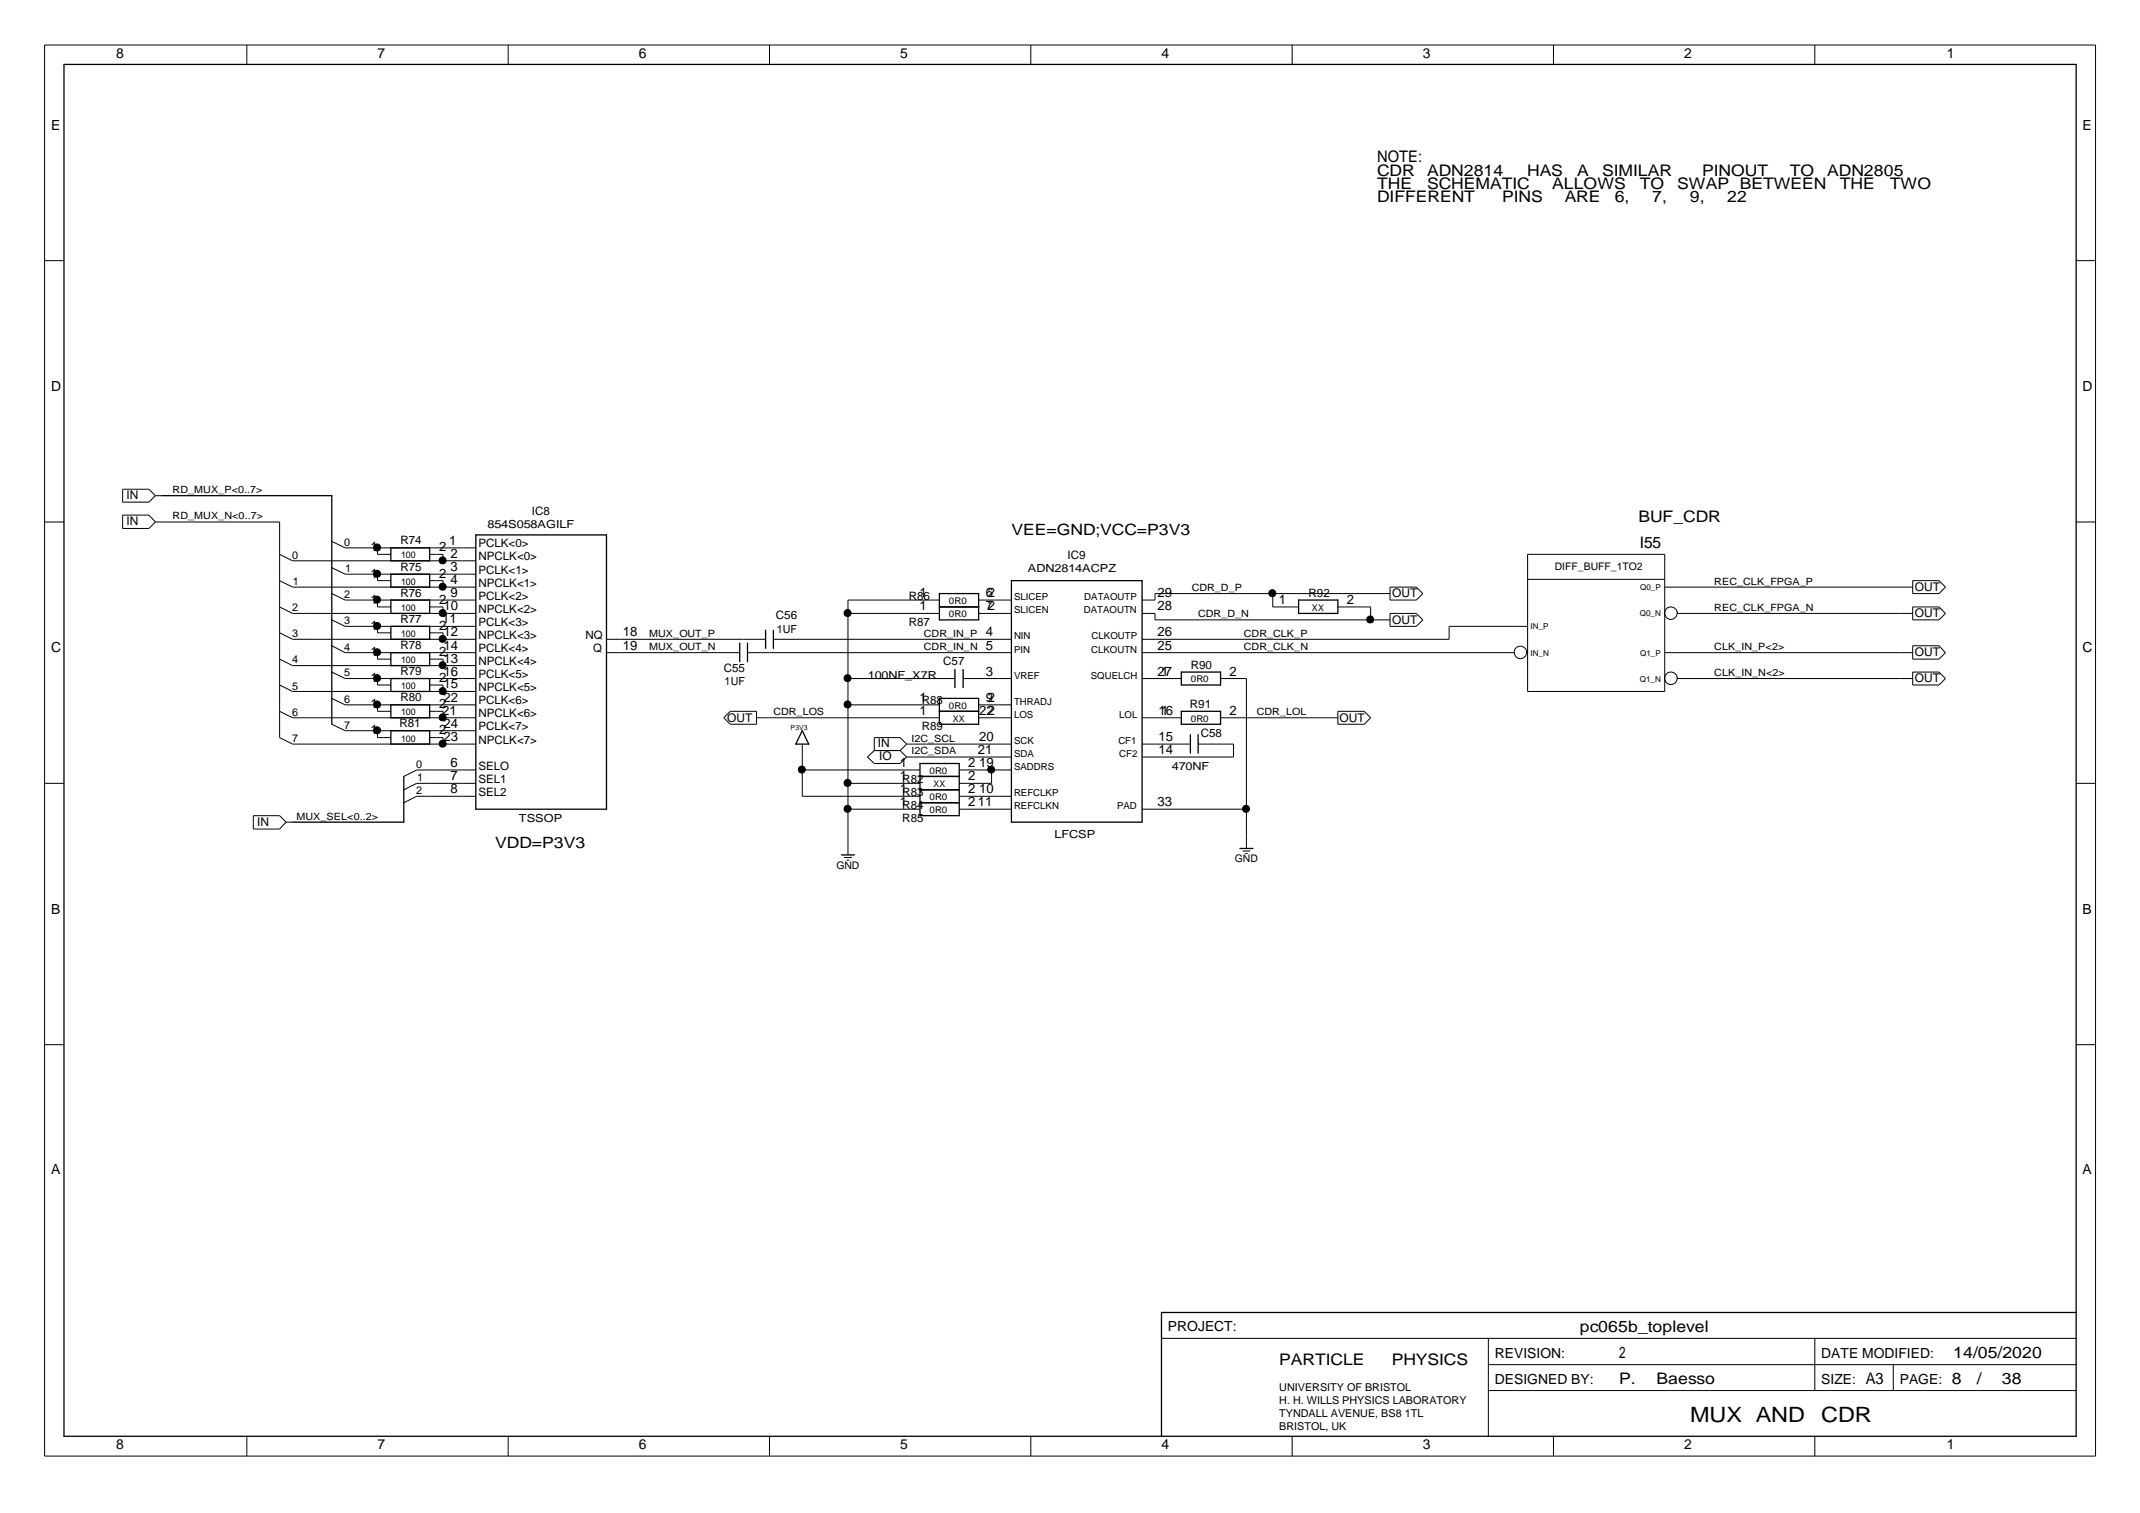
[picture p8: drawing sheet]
<svg xmlns="http://www.w3.org/2000/svg" width="420mm" height="297mm" viewBox="0 0 420 297" stroke-linecap="round" stroke-linejoin="round" font-family="sans-serif">
<g fill="none" stroke="#000" stroke-width=".2">
<path d="M8.8 8.8h402.6v277.1h-402.6zM48.5 8.8v3.8M99.8 8.8v3.8M151.1 8.8v3.8M202.4 8.8v3.8M253.7 8.8v3.8M305 8.8v3.8M356.3 8.8v3.8M8.8 51.2h3.8M407.6 51.2h3.8M24.1 96h5.1l1.3 1.3-1.3 1.3h-5.1zM30.5 97.3h1.3"/>
<path d="M8.8 102.5h3.8M24.1 101.1h5.1l1.3 1.4-1.3 1.3h-5.1zM30.5 102.5h24.4v42.3l2.5 1.3h36M54.9 108.8l2.5 1.3h36M54.9 119.2l2.5 1.2h36M54.9 114l2.5 1.3h36M65.1 106.3l2.7 1.3h25.6M65.1 116.5l2.7 1.3h25.6M65.1 111.5l2.7 1.2h25.6M74.1 107.6v1.2h2.6M74.1 112.7v1.3h2.6M74.1 117.8v1.4h2.6"/>
<path d="M84.4 108.8h2.6v1.3M84.4 114h2.6v1.3M84.4 119.2h2.6v1.2M184.4 117.8h-17.9v50M192.1 117.8h6.5M249.9 116.5v2.7h5.1M262.7 119.2h6.4v2.5M272.9 116.5h-46.1v1.3h-2.6M272.9 115.3h5.2l1.2 1.2-1.2 1.3h-5.2zM299.9 108.8h26.9v27h-26.9zM299.9 113.7h26.9M326.8 115.3h48.7"/>
<path d="M375.5 114h5.2l1.3 1.3-1.3 1.2h-5.2zM375.5 119.2h5.2l1.3 1.2-1.3 1.3h-5.2zM407.6 102.5h3.8M54.9 124.2l2.5 1.3h36M54.9 129.4l2.5 1.3h36M54.9 139.6l2.5 1.3h36M54.9 134.5l2.5 1.3h36M65.1 121.7l2.7 1.3h25.6M65.1 126.8l2.7 1.3h25.6M65.1 137.1l2.7 1.3h25.6M65.1 131.9l2.7 1.3h25.6M74.1 123v1.2h2.6"/>
<path d="M74.1 128.1v1.3h2.6M74.1 133.2v1.3h2.6M74.1 138.4v1.2h2.6M84.4 124.2h2.6v1.3M84.4 129.4h2.6v1.3M84.4 134.5h2.6v1.3M84.4 139.6h2.6v1.3M119.1 125.5h31.2M119.1 128.1h26.1M143.4 139.6h5.1v2.6h-5.1l-1.3-1.3zM146.8 128.1h51.8M151.8 125.5h46.8"/>
<path d="M166.5 138.4h17.9M166.5 133.2h21M166.5 120.4h17.9M189.1 133.2h9.5M192.1 138.4h6.5M192.1 120.4h6.5M224.2 128.1h73.1M224.2 133.2h7.7M224.2 120.4h2.6v1.3h46.1M239.6 133.2h5.1v33.4M262.7 139.6h5.1l1.3 1.3-1.3 1.3h-5.1zM272.9 120.4h5.2l1.2 1.3-1.2 1.3h-5.2z"/>
<path d="M299.8 128a1.23 1.23 0 0 1-1.8 1.2 1.23 1.23 0 0 1-.3-2 1.23 1.23 0 0 1 2 .5l.1 .4M299.9 123h-15.4v2.5h-60.3M326.8 128.1h48.7M329.3 120.3a1.23 1.23 0 0 1-1.7 1.2 1.23 1.23 0 0 1-.4-2 1.23 1.23 0 0 1 2 .5l.2 .4h46.1M329.3 133.1a1.23 1.23 0 0 1-1.7 1.2 1.23 1.23 0 0 1-.4-2.1 1.23 1.23 0 0 1 2 .5l.2 .5h46.1M375.5 126.8h5.2l1.3 1.3-1.3 1.3h-5.2zM375.5 131.9h5.2l1.3 1.3-1.3 1.3h-5.2zM8.8 153.8h3.8M65.1 142.2l2.7 1.3h25.6M74.1 143.5v1.3h2.6M84.4 144.8h2.6v1.3M93.4 151.2h-11.6l-2.5 1.2"/>
<path d="M93.4 153.8h-11.6l-2.5 1.3M93.4 156.3h-11.6l-2.5 1.3M148.5 140.9h35.9M157.5 151.2h23.1M157.5 146.1v10.2h23.1M166.5 153.8h14.1M166.5 158.9h14.1M171.7 147.4h5M171.7 147.4l-1.4 1.2 1.4 1.3h5l1.3-1.3M176.7 147.4l1.3 1.2M178 146.1h20.6M178 146.1l-1.3-1.3h-5v2.6"/>
<path d="M178 148.6h20.6M178 146.1l-1.3 1.3M188.3 151.2h10.3M188.3 156.3h10.3M188.3 158.9h10.3M192.1 140.9h6.5M194.7 151.2v2.6h-6.4M224.2 140.9h7.7M224.2 146.1h9.5M224.2 158.9h20.5M235.2 146.1h7v2.5h-18M239.6 140.9h23.1"/>
<path d="M407.6 153.8h3.8M49.7 160.1h5.2l1.3 1.3-1.3 1.4h-5.2zM56.2 161.4h1.2M165.7 168.4h1.6M166.2 168.9h.5M244 167.1h1.5M244.5 167.6h.5M8.8 205.1h3.8M407.6 205.1h3.8M228 262.8h179.6M292.2 267.9h115.4M292.2 262.8v19.2"/>
<path d="M292.2 273h115.4M356.3 262.8v10.2M371.7 267.9v5.1M48.5 282v3.9M99.8 282v3.9M151.1 282v3.9M202.4 282v3.9M253.7 282v3.9M305 282v3.9M356.3 282v3.9"/>
<circle cx="74" cy="107.5" r=".69"/>
<circle cx="74" cy="117.7" r=".69"/>
<circle cx="74" cy="112.7" r=".69"/>
<circle cx="86.9" cy="110" r=".69"/>
<circle cx="86.9" cy="115.2" r=".69"/>
<circle cx="249.8" cy="116.5" r=".69"/>
<circle cx="74" cy="122.9" r=".69"/>
<circle cx="74" cy="138.3" r=".69"/>
<circle cx="74" cy="133.1" r=".69"/>
<circle cx="74" cy="128.1" r=".69"/>
<circle cx="86.9" cy="125.4" r=".69"/>
<circle cx="86.9" cy="120.4" r=".69"/>
<circle cx="86.9" cy="135.7" r=".69"/>
<circle cx="86.9" cy="130.6" r=".69"/>
<circle cx="166.4" cy="120.4" r=".69"/>
<circle cx="166.4" cy="138.3" r=".69"/>
<circle cx="166.4" cy="133.1" r=".69"/>
<circle cx="269" cy="121.6" r=".69"/>
<circle cx="74" cy="143.4" r=".69"/>
<circle cx="86.9" cy="140.8" r=".69"/>
<circle cx="86.9" cy="146" r=".69"/>
<circle cx="157.4" cy="151.1" r=".69"/>
<circle cx="166.4" cy="153.7" r=".69"/>
<circle cx="166.4" cy="158.8" r=".69"/>
<circle cx="194.6" cy="151.1" r=".69"/>
<circle cx="244.6" cy="158.8" r=".69"/>
</g>
<g fill="none" stroke="#000" stroke-width=".25">
<path d="M12.6 12.6h395v269.4h-395zM31.8 97.3h33.3v44.9M76.7 107.6h7.7v2.5h-7.7zM76.7 112.7h7.7v2.6h-7.7zM76.7 117.8h7.7v2.6h-7.7zM93.4 105h25.7v53.9h-25.7zM184.4 119.2h7.7M184.4 116.5h7.7v5.2h-7.7zM198.6 114h25.6v47.4h-25.6zM255 117.8h7.7v2.6h-7.7zM76.7 123h7.7v2.5h-7.7zM76.7 128.1h7.7v2.6h-7.7z"/>
<path d="M76.7 133.2h7.7v2.6h-7.7zM76.7 138.4h7.7v2.5h-7.7zM145.2 126.3v3.6M146.8 126.3v3.6M150.3 123.7v3.6M151.8 123.7v3.6M184.4 137.1h7.7v5.1h-7.7zM184.4 139.6h7.7M187.5 131.4v3.6M189.1 131.4v3.6M231.9 139.6h7.7v2.6h-7.7zM231.9 131.9h7.7v2.6h-7.7z"/>
<path d="M76.7 143.5h7.7v2.6h-7.7zM79.3 152.4v9h-21.9M157.5 143.5l1.3 2.6h-2.6zM180.6 152.4h7.7M180.6 149.9h7.7v10.2h-7.7zM180.6 155.1h7.7M180.6 157.6h7.7M233.7 144.2v3.7M235.2 144.2v3.7M165.2 167.8h2.6M243.5 166.6h2.5M407.6 257.7h-179.6v24.3"/>
</g>
<g fill="#000">
<circle cx="74" cy="107.5" r=".69"/>
<circle cx="74" cy="117.7" r=".69"/>
<circle cx="74" cy="112.7" r=".69"/>
<circle cx="86.9" cy="110" r=".69"/>
<circle cx="86.9" cy="115.2" r=".69"/>
<circle cx="249.8" cy="116.5" r=".69"/>
<circle cx="74" cy="122.9" r=".69"/>
<circle cx="74" cy="138.3" r=".69"/>
<circle cx="74" cy="133.1" r=".69"/>
<circle cx="74" cy="128.1" r=".69"/>
<circle cx="86.9" cy="125.4" r=".69"/>
<circle cx="86.9" cy="120.4" r=".69"/>
<circle cx="86.9" cy="135.7" r=".69"/>
<circle cx="86.9" cy="130.6" r=".69"/>
<circle cx="166.4" cy="120.4" r=".69"/>
<circle cx="166.4" cy="138.3" r=".69"/>
<circle cx="166.4" cy="133.1" r=".69"/>
<circle cx="269" cy="121.6" r=".69"/>
<circle cx="74" cy="143.4" r=".69"/>
<circle cx="86.9" cy="140.8" r=".69"/>
<circle cx="86.9" cy="146" r=".69"/>
<circle cx="157.4" cy="151.1" r=".69"/>
<circle cx="166.4" cy="153.7" r=".69"/>
<circle cx="166.4" cy="158.8" r=".69"/>
<circle cx="194.6" cy="151.1" r=".69"/>
<circle cx="244.6" cy="158.8" r=".69"/>
</g>
<g font-size="4.1">
<text x="331.8" y="279.2">MUX AND</text>
<text x="357.6" y="279.2">CDR</text>
</g>
<g font-size="3.1">
<text x="270.4" y="31.9">NOTE:</text>
<text x="270.4" y="34.5">CDR</text>
<text x="280.2" y="34.5">ADN2814</text>
<text x="299.8" y="34.5">HAS</text>
<text x="309.7" y="34.5">A</text>
<text x="314.6" y="34.5">SIMILAR</text>
<text x="334.2" y="34.5">PINOUT</text>
<text x="351.4" y="34.5">TO</text>
<text x="358.8" y="34.5">ADN2805</text>
<text x="270.4" y="39.6">DIFFERENT</text>
<text x="270.4" y="37">THE</text>
<text x="280.2" y="37">SCHEMATIC</text>
<text x="294.9" y="39.6">PINS</text>
<text x="304.7" y="37">ALLOWS</text>
<text x="307.2" y="39.6">ARE</text>
<text x="317" y="39.6">6,</text>
<text x="321.9" y="37">TO</text>
<text x="324.4" y="39.6">7,</text>
<text x="329.3" y="37">SWAP BETWEEN</text>
<text x="331.8" y="39.6">9,</text>
<text x="339.1" y="39.6">22</text>
<text x="361.2" y="37">THE</text>
<text x="371" y="37">TWO</text>
<text x="198.6" y="105">VEE=GND;VCC=P3V3</text>
<text x="321.7" y="102.5">BUF_CDR</text>
<text x="321.9" y="107.6">I55</text>
<text x="97.2" y="166.6">VDD=P3V3</text>
<text x="310.2" y="261.5">pc065b_toplevel</text>
<text x="251.2" y="267.9">PARTICLE</text>
<text x="273.3" y="267.9">PHYSICS</text>
<text x="317.9" y="266.6">2</text>
<text x="383.5" y="266.6">14/05/2020</text>
<text x="317.9" y="271.7">P.</text>
<text x="325.2" y="271.7">Baesso</text>
<text x="366.3" y="271.7">A3</text>
<text x="383.2" y="271.7">8</text>
<text x="388.1" y="271.7">/</text>
<text x="393.1" y="271.7">38</text>
</g>
<g font-size="2.7">
<text x="22.8" y="11.3">8</text>
<text x="74.1" y="11.3">7</text>
<text x="125.4" y="11.3">6</text>
<text x="176.7" y="11.3">5</text>
<text x="228" y="11.3">4</text>
<text x="279.3" y="11.3">3</text>
<text x="330.7" y="11.3">2</text>
<text x="382.2" y="11.3">1</text>
<text x="10" y="25.4">E</text>
<text x="408.9" y="25.4">E</text>
<text x="10" y="76.7">D</text>
<text x="408.9" y="76.7">D</text>
<text x="10" y="128">C</text>
<text x="408.9" y="128">C</text>
<text x="10" y="179.4">B</text>
<text x="408.9" y="179.4">B</text>
<text x="10" y="230.6">A</text>
<text x="408.9" y="230.6">A</text>
<text x="229.3" y="261.4">PROJECT:</text>
<text x="293.5" y="266.6">REVISION:</text>
<text x="357.6" y="266.6">DATE MODIFIED:</text>
<text x="293.5" y="271.6">DESIGNED BY:</text>
<text x="357.6" y="271.6">SIZE:</text>
<text x="373" y="271.6">PAGE:</text>
<text x="22.8" y="284.5">8</text>
<text x="74.1" y="284.5">7</text>
<text x="125.4" y="284.5">6</text>
<text x="176.7" y="284.5">5</text>
<text x="228" y="284.5">4</text>
<text x="279.3" y="284.5">3</text>
<text x="330.7" y="284.5">2</text>
<text x="382.2" y="284.5">1</text>
</g>
<g font-size="2.6">
<text x="88.2" y="107">1</text>
<text x="72.8" y="113.4">1</text>
<text x="72.8" y="108.2">1</text>
<text x="86.2" y="113.4">2</text>
<text x="86.2" y="108.2">2</text>
<text x="88.4" y="112.1">3</text>
<text x="88.4" y="109.5">2</text>
<text x="72.8" y="118.5">1</text>
<text x="86.2" y="118.5">2</text>
<text x="87.1" y="119.8">10</text>
<text x="88.4" y="114.7">4</text>
<text x="88.4" y="117.2">9</text>
<text x="180.5" y="119.8">1</text>
<text x="180.5" y="117.2">1</text>
<text x="193.6" y="119.8">72</text>
<text x="193.6" y="117.2">62</text>
<text x="227.3" y="119.8">28</text>
<text x="227.3" y="117.2">29</text>
<text x="251.1" y="118.5">1</text>
<text x="264.4" y="118.5">2</text>
<text x="72.8" y="123.6">1</text>
<text x="86.2" y="123.6">2</text>
<text x="86.8" y="122.4">11</text>
<text x="87.1" y="124.9">12</text>
<text x="122.3" y="124.9">18</text>
<text x="193.6" y="124.9">4</text>
<text x="227.3" y="124.9">26</text>
<text x="72.8" y="128.8">1</text>
<text x="86.2" y="128.8">2</text>
<text x="87.1" y="130.1">13</text>
<text x="87.1" y="127.5">14</text>
<text x="122.3" y="127.5">19</text>
<text x="193.6" y="127.5">5</text>
<text x="227.3" y="127.5">25</text>
<text x="72.8" y="133.9">1</text>
<text x="86.2" y="133.9">2</text>
<text x="87.1" y="135.2">15</text>
<text x="87.1" y="132.6">16</text>
<text x="87.1" y="137.8">22</text>
<text x="180.5" y="137.8">1</text>
<text x="193.6" y="132.6">3</text>
<text x="193.6" y="137.8">92</text>
<text x="227.3" y="132.6">27</text>
<text x="228" y="132.6">1</text>
<text x="241.4" y="132.6">2</text>
<text x="72.8" y="139.1">1</text>
<text x="86.2" y="139.1">2</text>
<text x="86.8" y="140.3">21</text>
<text x="87.1" y="142.9">24</text>
<text x="180.5" y="140.3">1</text>
<text x="192.2" y="140.3">22</text>
<text x="193.9" y="140.3">2</text>
<text x="227.4" y="140.3">16</text>
<text x="228" y="140.3">1</text>
<text x="241.4" y="140.3">2</text>
<text x="72.8" y="144.1">1</text>
<text x="86.2" y="144.1">2</text>
<text x="87.1" y="145.5">23</text>
<text x="192" y="148">21</text>
<text x="192.2" y="145.5">20</text>
<text x="227.4" y="145.5">15</text>
<text x="227.4" y="148">14</text>
<text x="88.4" y="155.7">8</text>
<text x="88.4" y="153.1">7</text>
<text x="88.4" y="150.6">6</text>
<text x="176.6" y="155.7">1</text>
<text x="176.6" y="153.1">1</text>
<text x="176.6" y="150.6">1</text>
<text x="190.1" y="155.7">2</text>
<text x="190.1" y="153.1">2</text>
<text x="190.1" y="150.6">2</text>
<text x="192.2" y="150.6">19</text>
<text x="192.2" y="155.7">10</text>
<text x="176.6" y="158.3">1</text>
<text x="190.1" y="158.3">211</text>
<text x="227.3" y="158.3">33</text>
</g>
<g font-size="2.3">
<text x="24.8" y="97.9">IN</text>
<text x="104.4" y="101">IC8</text>
<text x="24.8" y="103.1">IN</text>
<text x="78.6" y="106.9">R74</text>
<text x="93.9" y="107.5">PCLK&lt;0&gt;</text>
<text x="78.6" y="112">R75</text>
<text x="93.9" y="112.6">PCLK&lt;1&gt;</text>
<text x="93.9" y="110">NPCLK&lt;0&gt;</text>
<text x="209.6" y="109.7">IC9</text>
<text x="78.6" y="117.1">R76</text>
<text x="93.9" y="115.2">NPCLK&lt;1&gt;</text>
<text x="93.9" y="117.7">PCLK&lt;2&gt;</text>
<text x="178.4" y="117.7">R86</text>
<text x="256.9" y="117.1">R92</text>
<text x="273.3" y="117.3">OUT</text>
<text x="376" y="116">OUT</text>
<text x="78.6" y="122.3">R77</text>
<text x="93.9" y="120.3">NPCLK&lt;2&gt;</text>
<text x="93.9" y="125.4">NPCLK&lt;3&gt;</text>
<text x="93.9" y="122.9">PCLK&lt;3&gt;</text>
<text x="114.9" y="125.4">NQ</text>
<text x="152.3" y="121.6">C56</text>
<text x="178.4" y="122.9">R87</text>
<text x="273.3" y="122.5">OUT</text>
<text x="376" y="121.1">OUT</text>
<text x="78.6" y="127.4">R78</text>
<text x="93.9" y="130.6">NPCLK&lt;4&gt;</text>
<text x="93.9" y="128">PCLK&lt;4&gt;</text>
<text x="116.5" y="128">Q</text>
<text x="142.1" y="131.9">C55</text>
<text x="185.2" y="130.6">C57</text>
<text x="233.8" y="131.3">R90</text>
<text x="376" y="128.8">OUT</text>
<text x="78.6" y="137.6">R80</text>
<text x="78.6" y="132.5">R79</text>
<text x="93.9" y="135.7">NPCLK&lt;5&gt;</text>
<text x="93.9" y="133.1">PCLK&lt;5&gt;</text>
<text x="376" y="134">OUT</text>
<text x="78.4" y="142.8">R81</text>
<text x="93.9" y="143.4">PCLK&lt;7&gt;</text>
<text x="93.9" y="140.8">NPCLK&lt;6&gt;</text>
<text x="93.9" y="138.3">PCLK&lt;6&gt;</text>
<text x="142.8" y="141.7">OUT</text>
<text x="181" y="143.4">R89</text>
<text x="181" y="138.3">R88</text>
<text x="233.6" y="139">R91</text>
<text x="263" y="141.7">OUT</text>
<text x="93.9" y="146">NPCLK&lt;7&gt;</text>
<text x="172.3" y="146.7">IN</text>
<text x="172.6" y="149.2">IO</text>
<text x="235.7" y="144.7">C58</text>
<text x="93.9" y="153.7">SEL1</text>
<text x="93.9" y="151.1">SELO</text>
<text x="177.2" y="153.7">R82</text>
<text x="93.9" y="156.2">SEL2</text>
<text x="177.2" y="156.2">R83</text>
<text x="177.2" y="158.8">R84</text>
<text x="177.2" y="161.3">R85</text>
<text x="50.5" y="162.1">IN</text>
</g>
<g font-size="2.2">
<text x="95.7" y="103.8">854S058AGILF</text>
<text x="201.8" y="112.3">ADN2814ACPZ</text>
<text x="152.5" y="124.2">1UF</text>
<text x="142.3" y="134.5">1UF</text>
<text x="170.4" y="133.2">100NF_X7R</text>
<text x="230.1" y="151.2">470NF</text>
<text x="101.9" y="161.4">TSSOP</text>
<text x="207" y="164.5">LFCSP</text>
</g>
<g font-size="2.1">
<text x="67.6" y="107.1">0</text>
<text x="57.4" y="109.8">0</text>
<text x="67.8" y="112.3">1</text>
<text x="57.5" y="114.8">1</text>
<text x="67.6" y="117.5">2</text>
<text x="57.4" y="125.1">3</text>
<text x="57.4" y="120">2</text>
<text x="67.6" y="122.5">3</text>
<text x="57.4" y="130.3">4</text>
<text x="67.6" y="127.7">4</text>
<text x="57.4" y="135.4">5</text>
<text x="67.6" y="132.8">5</text>
<text x="67.6" y="138">6</text>
<text x="57.4" y="140.5">6</text>
<text x="67.6" y="143.1">7</text>
<text x="57.4" y="145.7">7</text>
<text x="81.7" y="150.7">0</text>
<text x="81.7" y="155.9">2</text>
<text x="81.9" y="153.4">1</text>
<text x="251.2" y="273">UNIVERSITY OF BRISTOL</text>
<text x="251.2" y="275.6">H. H. WILLS PHYSICS LABORATORY</text>
<text x="251.2" y="278.2">TYNDALL AVENUE, BS8 1TL</text>
<text x="251.2" y="280.7">BRISTOL, UK</text>
</g>
<g font-size="2">
<text x="33.9" y="102">RD_MUX_N&lt;0..7&gt;</text>
<text x="33.9" y="96.8">RD_MUX_P&lt;0..7&gt;</text>
<text x="305.3" y="111.9">DIFF_BUFF_1TO2</text>
<text x="234" y="116">CDR_D_P</text>
<text x="336.6" y="114.8">REC_CLK_FPGA_P</text>
<text x="336.6" y="119.9">REC_CLK_FPGA_N</text>
<text x="127.5" y="125">MUX_OUT_P</text>
<text x="181.4" y="125">CDR_IN_P</text>
<text x="235.2" y="121.2">CDR_D_N</text>
<text x="244.2" y="125">CDR_CLK_P</text>
<text x="127.5" y="127.6">MUX_OUT_N</text>
<text x="181.4" y="127.6">CDR_IN_N</text>
<text x="244.2" y="127.6">CDR_CLK_N</text>
<text x="336.6" y="127.6">CLK_IN_P&lt;2&gt;</text>
<text x="336.6" y="132.7">CLK_IN_N&lt;2&gt;</text>
<text x="151.8" y="140.4">CDR_LOS</text>
<text x="246.8" y="140.4">CDR_LOL</text>
<text x="178.9" y="145.6">I2C_SCL</text>
<text x="178.9" y="148.1">I2C_SDA</text>
<text x="58.2" y="160.9">MUX_SEL&lt;0..2&gt;</text>
<text x="164.2" y="170.6">GND</text>
<text x="242.4" y="169.3">GND</text>
</g>
<g font-size="1.9">
<text x="199.1" y="117.8">SLICEP</text>
<text x="212.9" y="117.8">DATAOUTP</text>
<text x="199.1" y="120.4">SLICEN</text>
<text x="199.1" y="125.5">NIN</text>
<text x="212.8" y="120.4">DATAOUTN</text>
<text x="214.3" y="125.5">CLKOUTP</text>
<text x="199.1" y="128.1">PIN</text>
<text x="214.2" y="128.1">CLKOUTN</text>
<text x="199.1" y="133.2">VREF</text>
<text x="214.2" y="133.2">SQUELCH</text>
<text x="199.1" y="140.9">LOS</text>
<text x="199.1" y="138.4">THRADJ</text>
<text x="219.7" y="140.9">LOL</text>
<text x="199.1" y="146.1">SCK</text>
<text x="199.1" y="148.6">SDA</text>
<text x="219.6" y="146.1">CF1</text>
<text x="219.7" y="148.6">CF2</text>
<text x="199.1" y="151.2">SADDRS</text>
<text x="199.1" y="158.9">REFCLKN</text>
<text x="199.1" y="156.3">REFCLKP</text>
<text x="219.3" y="158.9">PAD</text>
</g>
<g font-size="1.8">
<text x="78.8" y="109.6">100</text>
<text x="78.8" y="114.8">100</text>
<text x="78.8" y="119.9">100</text>
<text x="186.3" y="118.6">0R0</text>
<text x="257.6" y="119.9">XX</text>
<text x="78.8" y="125">100</text>
<text x="186.3" y="121.2">0R0</text>
<text x="78.8" y="130.2">100</text>
<text x="78.8" y="135.2">100</text>
<text x="233.8" y="134">0R0</text>
<text x="78.8" y="140.4">100</text>
<text x="186.3" y="139.1">0R0</text>
<text x="187.1" y="141.7">XX</text>
<text x="233.8" y="141.7">0R0</text>
<text x="78.8" y="145.6">100</text>
<text x="182.5" y="151.9">0R0</text>
<text x="183.3" y="154.6">XX</text>
<text x="182.5" y="159.6">0R0</text>
<text x="182.5" y="157.1">0R0</text>
</g>
<g font-size="1.6">
<text x="322" y="115.9">Q0_P</text>
<text x="300.5" y="123.6">IN_P</text>
<text x="321.9" y="121">Q0_N</text>
<text x="300.5" y="128.7">IN_N</text>
<text x="322" y="128.7">Q1_P</text>
<text x="321.9" y="133.8">Q1_N</text>
</g>
<text font-size="1.4" x="155.2" y="143.4">P3V3</text>
</svg>
